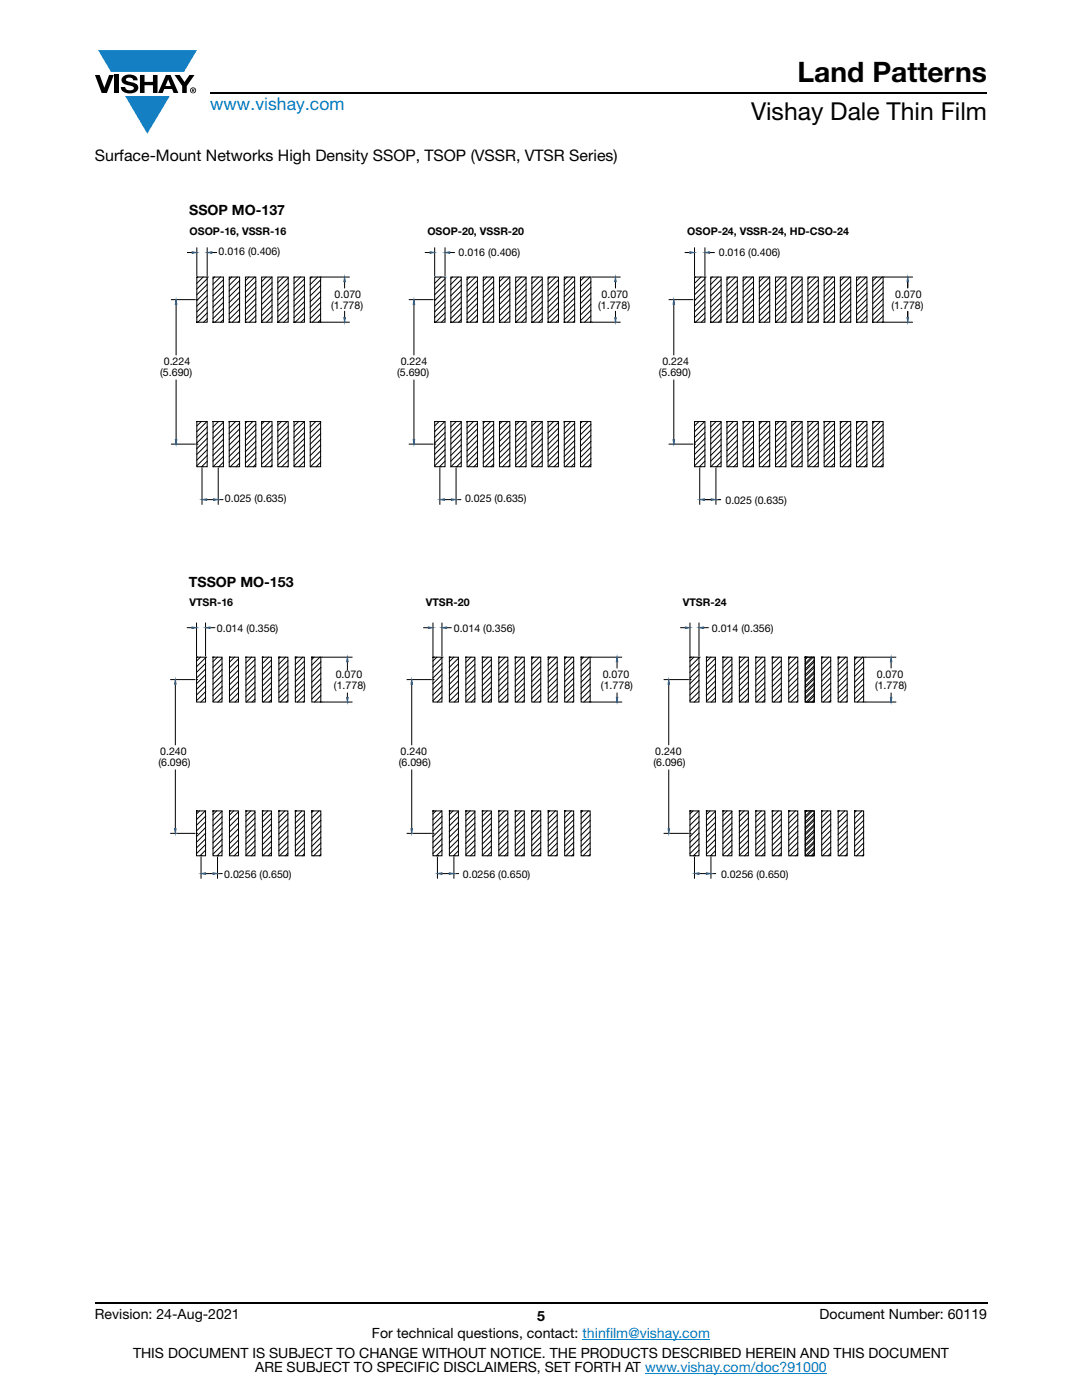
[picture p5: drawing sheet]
<svg xmlns="http://www.w3.org/2000/svg" width="216mm" height="279mm" viewBox="0 0 216 279" stroke-linecap="round" stroke-linejoin="round" font-family="sans-serif">
<g fill="#147fc3">
<path d="M19.6 10h19.7l-2.6 4.3h-1.1h-13.5z"/>
<path d="M25 19.2h8.9l-4.5 7.5z"/>
</g>
<g fill="#000">
<path d="M18.9 15h1l.9 2.5 1-2.5h.9l-1.4 3.6h-1zM22.9 15h.9v3.6h-.9zM24.6 15.3a2.1 2.1 0 0 1 2.8 .3l.1 .4h-.9a.79 .79 0 0 0-.7-.5 .79 .79 0 0 0-.8 .4l.3 .3 1 .2a1.08 1.08 0 0 1 1.2 1 1.08 1.08 0 0 1-1.1 1.2 1.73 1.73 0 0 1-2.4-1.2h.9a.96 .96 0 0 0 .8 .6 .96 .96 0 0 0 .9-.4 1.31 1.31 0 0 0-1.2-.6 1.03 1.03 0 0 1-1.1-.6 1.03 1.03 0 0 1 .2-1.1zM27.9 15h.9v1.3h1.7v-1.3h.9v3.6h-.9v-1.6h-1.7v1.6h-.9zM34.8 15h1.1l.9 1.4 1-1.4h1l-1.5 2.2v1.4h-.9v-1.4zM38.3 50.2l1 .2-1 .2zM41.3 50.4l1-.2v.4zM68.8 55.3l.1 .9h-.3zM85.8 50.2l.9 .2-.9 .2zM88.8 50.4l.9-.2v.4zM122.8 55.3l.2 .9h-.3zM35.1 59.8l.2 .9h-.3z"/>
<path d="M68.6 63.4h.3l-.1 .9zM82.6 59.8l.1 .9h-.3zM122.7 63.4h.3l-.2 .9zM35 87.7h.3l-.2 .9zM40.3 99.7l.9-.1v.3zM42.6 99.6l.9 .1-.9 .2zM87.8 99.7l.9-.1v.3zM90.1 99.6l.9 .1-.9 .2z"/>
<path d="M33.6 15.9l.5 1.3h-1.1zM33.1 15l-1.6 3.6h1l.3-.8h1.5l.3 .8h1l-1.6-3.6z"/>
<path d="M38.4 17.8h.2v.2h-.2zM38.3 17.7v.7h.1v-.3l.4 .3-.2-.3 .2-.2-.1-.2z"/>
<path d="M38.1 18a.46 .46 0 0 1 .9 0 .46 .46 0 0 1-.9 0zM37.9 18a.6 .6 0 0 0 1.2 0 .6 .6 0 0 0-1.2 0z"/>
</g>
<path d="M42 18.6h155M18.9 260h178.1" fill="none" stroke="#000" stroke-width=".36"/>
<path d="M116.2 267.3h25.5M128.7 274h36.3" fill="none" stroke="#007ec4" stroke-width=".2"/>
<g fill="none" stroke="#000" stroke-width=".2">
<path d="M34.2 59.8h4.8M37.4 50.4h.9M39.3 49.5v5.5M39.3 55.3h2v9h-2zM39.3 55.3h.1M39.3 59.8h.1M39.4 55.3l-.1 .1M40.5 55.3l-1.2 1.3M41.3 49.5v5.5M41.3 55.3h.1M41.3 55.6l-2 2.1M41.3 56.8l-2 2"/>
<path d="M41.3 57.9l-2 2.1M41.3 59l-2 2.1M42.3 50.4h.9M42.5 55.3h2.1v9h-2.1zM42.8 55.3l-.3 .3M44 55.3l-1.5 1.4M44.6 55.8l-2.1 2.1M44.6 58.1l-2.1 2.1M44.6 57l-2.1 2M44.6 59.2l-2.1 2.1M45.7 55.3h2.1v9h-2.1zM46.3 55.3l-.6 .5"/>
<path d="M47.4 55.3l-1.7 1.6M47.8 58.3l-2.1 2.1M47.8 56l-2.1 2.1M47.8 57.2l-2.1 2M47.8 59.4l-2.1 2.1M49 55.3h2v9h-2zM49.7 55.3l-.7 .7M50.8 55.3l-1.8 1.8M51 58.5l-2 2M51 56.2l-2 2.1M51 57.4l-2 2M51 59.6l-2 2.1"/>
<path d="M52.2 55.3h2.1v9h-2.1zM53.1 55.3l-.9 .9M54.3 55.3l-2.1 2M54.3 56.4l-2.1 2.1M54.3 57.5l-2.1 2.1M54.3 58.7l-2.1 2M54.3 59.8l-2.1 2.1M55.4 55.3h2.1v9h-2.1zM56.5 55.3l-1.1 1.1M57.5 57.7l-2.1 2.1M57.5 55.5l-2.1 2M57.5 56.6l-2.1 2.1"/>
<path d="M57.5 58.9l-2.1 2M58.7 55.3h2v9h-2zM58.8 55.3l-.1 .1M60 55.3l-1.3 1.3M60.7 56.8l-2 2.1M60.7 55.7l-2 2M60.7 57.9l-2 2.1M60.7 59.1l-2 2M61.9 55.3h2.1v9h-2.1zM62.3 55.3l-.4 .3M63.4 55.3l-1.5 1.5M63.8 55.3h.1"/>
<path d="M64 55.9l-2.1 2M64 57l-2.1 2.1M64 58.1l-2.1 2.1M64 59.3l-2.1 2M64.2 55.3h5.5M68.8 56.2v1.3M81.7 59.8h4.7M84.9 50.4h.9M86.7 55.3h2.1v9h-2.1zM86.7 49.5v5.5M86.9 55.3l-.2 .1M88 55.3l-1.3 1.3"/>
<path d="M88.8 55.6l-2.1 2.1M88.8 56.8l-2.1 2M88.8 57.9l-2.1 2.1M88.8 59l-2.1 2.1M88.8 49.5v5.5M89.7 50.4h1M90 55.3h2v9h-2zM90.3 55.3l-.3 .3M91.4 55.3l-1.4 1.4M92 57l-2 2M92 55.8l-2 2.1M92 58.1l-2 2.1"/>
<path d="M92 59.2l-2 2.1M93.2 55.3h2.1v9h-2.1zM93.7 55.3l-.5 .5M94.9 55.3l-1.7 1.6M95.3 56l-2.1 2.1M95.3 57.2l-2.1 2M95.3 58.3l-2.1 2.1M95.3 59.4l-2.1 2.1M96.4 55.3h2.1v9h-2.1zM97.1 55.3l-.7 .7M98.3 55.3l-1.9 1.8M98.5 56.2l-2.1 2.1"/>
<path d="M98.5 57.4l-2.1 2M98.5 58.5l-2.1 2M98.5 59.6l-2.1 2.1M99.7 55.3h2v9h-2zM100.6 55.3l-.9 .9M101.7 55.3l-2 2M101.7 57.5l-2 2.1M101.7 59.8l-2 2.1M101.7 56.4l-2 2.1M101.7 58.7l-2 2M102.9 55.3h2.1v9h-2.1zM104 55.3l-1.1 1.1"/>
<path d="M105 55.5l-2.1 2M105 56.6l-2.1 2.1M105 57.7l-2.1 2.1M105 58.9l-2.1 2M106.1 55.3h2.1v9h-2.1zM106.3 55.3l-.2 .1M107.4 55.3l-1.3 1.3M108.2 57.9l-2.1 2.1M108.2 59.1l-2.1 2M108.2 55.7l-2.1 2M108.2 56.8l-2.1 2.1M109.4 55.3h2v9h-2z"/>
<path d="M109.7 55.3l-.3 .3M110.9 55.3l-1.5 1.5M111.4 58.1l-2 2.1M111.4 55.9l-2 2M111.4 57l-2 2.1M111.4 59.3l-2 2M112.6 55.3h2.1v9h-2.1zM113.1 55.3l-.5 .5M114.3 55.3l-1.7 1.7M114.7 58.3l-2.1 2.1M114.7 56l-2.1 2.1M114.7 57.2l-2.1 2"/>
<path d="M114.7 59.5l-2.1 2M115.8 55.3h2.1v9h-2.1zM116.6 55.3l-.8 .7M117.7 55.3l-1.9 1.9M117.9 56.2l-2.1 2.1M117.9 57.4l-2.1 2M117.9 58.5l-2.1 2.1M117.9 59.7l-2.1 2M118.2 55.3h5.5M122.8 56.2v1.3M35.1 60.7v10.1M35.1 75.9v11.8"/>
<path d="M39.3 64.3h.1M41.3 63.6l-.7 .7M41.3 60.2l-2 2M41.3 61.3l-2 2.1M41.3 62.5l-1.8 1.8M42.5 64.3h.1M44.6 63.8l-.5 .5M44.6 62.6l-1.7 1.7M44.6 60.4l-2.1 2M44.6 61.5l-2.1 2.1M45.7 64.3h.1M47.8 62.8l-1.5 1.5"/>
<path d="M47.8 64l-.3 .3M47.8 60.6l-2.1 2M47.8 61.7l-2.1 2.1M49 64.3h.1M51 61.9l-2 2.1M51 60.8l-2 2M51 64.2l-.1 .1M51 63l-1.2 1.3M52.2 64.3h.1M54.3 63.2l-1.1 1.1M54.3 61l-2.1 2M54.3 62.1l-2.1 2.1"/>
<path d="M55.4 64.3h.1M57.5 63.4l-.9 .9M57.5 62.3l-2 2M57.5 61.2l-2.1 2M57.5 60l-2.1 2.1M58.7 64.3h.1M60.7 60.2l-2 2.1M60.7 61.4l-2 2M60.7 63.6l-.6 .7M60.7 62.5l-1.8 1.8M63.8 64.3h.1M64 60.4l-2.1 2.1"/>
<path d="M64 61.5l-2.1 2.1M64 62.7l-1.7 1.6M64 63.8l-.5 .5M64.2 64.3h5.5M68.8 62.1v1.3M82.6 60.7v10.1M82.6 75.9v11.8M86.7 64.3h.1M88.8 62.5l-1.9 1.8M88.8 60.2l-2.1 2M88.8 61.3l-2.1 2.1M88.8 63.6l-.7 .7"/>
<path d="M90 64.3h.1M92 63.8l-.5 .5M92 62.6l-1.6 1.7M92 60.4l-2 2M92 61.5l-2 2.1M93.2 64.3h.1M95.3 64l-.4 .3M95.3 60.6l-2.1 2M95.3 61.7l-2.1 2.1M95.3 62.8l-1.5 1.5M96.4 64.3h.1M98.5 64.2l-.1 .1"/>
<path d="M98.5 61.9l-2.1 2.1M98.5 60.8l-2.1 2M98.5 63l-1.3 1.3M99.7 64.3h.1M101.7 61l-2 2M101.7 62.1l-2 2.1M101.7 63.2l-1 1.1M102.9 64.3h.1M105 61.2l-2.1 2M105 60l-2.1 2.1M105 63.4l-.9 .9M105 62.3l-2.1 2"/>
<path d="M106.1 64.3h.1M108.2 60.2l-2.1 2.1M108.2 61.3l-2.1 2.1M108.2 63.6l-.7 .7M108.2 62.5l-1.8 1.8M109.4 64.3h.1M111.4 63.8l-.5 .5M111.4 62.7l-1.6 1.6M111.4 60.4l-2 2.1M111.4 61.5l-2 2.1M112.6 64.3h.1M114.7 64l-.3 .3"/>
<path d="M114.7 60.6l-2.1 2.1M114.7 61.7l-2.1 2.1M114.7 62.9l-1.5 1.4M115.8 64.3h.1M117.9 64.2l-.1 .1M117.9 60.8l-2.1 2.1M117.9 61.9l-2.1 2.1M117.9 63.1l-1.2 1.2M117.9 64.3h.1M118.2 64.3h5.5M122.8 62.1v1.3M34.2 88.6h4.8"/>
<path d="M39.3 84.1h.1M39.3 84.1h2v9h-2zM39.3 88.6h.1M40.1 84.1l-.8 .9M40.3 93.1h.1M40.3 93.5v7.1M41.2 99.7h1.4M41.3 84.1l-2 2M41.3 85.2l-2 2.1M41.3 86.4l-2 2M41.3 87.5l-2 2.1M41.3 88.6l-2 2.1"/>
<path d="M41.3 89.8l-2 2M41.3 90.9l-2 2.1M41.3 92l-1.1 1.1M42.5 84.1h.1M42.5 84.1h2.1v9h-2.1zM43.5 99.7h1M43.5 93.1h.1M43.5 93.5v7.1M43.6 84.1l-1.1 1.1M44.6 91.1l-2.1 2M44.6 92.2l-.9 .9M44.6 85.4l-2.1 2.1"/>
<path d="M44.6 84.3l-2.1 2M44.6 86.5l-2.1 2.1M44.6 87.7l-2.1 2M44.6 88.8l-2.1 2.1M44.6 90l-2.1 2M45.7 84.1h.1M45.7 84.1h2.1v9h-2.1zM45.9 84.1l-.2 .2M47 84.1l-1.3 1.3M47.8 92.4l-.7 .7M47.8 91.3l-1.8 1.8M47.8 85.6l-2.1 2.1"/>
<path d="M47.8 84.5l-2.1 2M47.8 87.9l-2.1 2M47.8 86.7l-2.1 2.1M47.8 89l-2.1 2.1M47.8 90.2l-2.1 2M49 84.1h.1M49 84.1h2v9h-2zM49.3 84.1l-.3 .3M50.4 84.1l-1.4 1.5M51 91.5l-1.6 1.6M51 92.6l-.5 .5M51 84.7l-2 2"/>
<path d="M51 85.8l-2 2.1M51 88.1l-2 2M51 89.2l-2 2.1M51 86.9l-2 2.1M51 90.4l-2 2M52.2 84.1h.1M52.2 84.1h2.1v9h-2.1zM52.7 84.1l-.5 .5M53.9 84.1l-1.7 1.7M54.3 91.7l-1.5 1.4M54.3 92.8l-.3 .3M54.3 87.1l-2.1 2.1"/>
<path d="M54.3 84.9l-2.1 2M54.3 86l-2.1 2.1M54.3 88.3l-2.1 2M54.3 89.4l-2.1 2.1M54.3 90.5l-2.1 2.1M55.4 84.1h.1M55.4 84.1h2.1v9h-2.1zM56.1 84.1l-.7 .7M57.3 84.1l-1.9 1.9M57.5 91.9l-1.3 1.2M57.5 93l-.1 .1M57.5 87.3l-2.1 2.1"/>
<path d="M57.5 85.1l-2.1 2M57.5 86.2l-2.1 2M57.5 88.5l-2.1 2M57.5 89.6l-2.1 2.1M57.5 90.7l-2.1 2.1M58.7 84.1h.1M58.7 84.1h2v9h-2zM59.6 84.1l-.9 .9M60.7 84.1l-2 2.1M60.7 86.4l-2 2M60.7 85.2l-2 2.1M60.7 87.5l-2 2.1"/>
<path d="M60.7 88.7l-2 2M60.7 89.8l-2 2.1M60.7 90.9l-2 2.1M60.7 92.1l-1 1M61.9 84.1h.1M61.9 84.1h2.1v9h-2.1zM63 84.1l-1.1 1.1M64 91.1l-2 2M64 84.3l-2.1 2.1M64 88.9l-2.1 2M64 85.4l-2.1 2.1M64 86.6l-2.1 2"/>
<path d="M64 87.7l-2.1 2.1M64 90l-2.1 2.1M64 92.3l-.9 .8M81.7 88.6h4.7M86.7 84.1h.1M86.7 84.1h2.1v9h-2.1zM87.6 84.1l-.9 .9M87.8 93.1h.1M87.8 93.5v7.1M88.7 99.7h1.4M88.7 84.1l-2 2M88.8 85.2l-2.1 2.1"/>
<path d="M88.8 86.4l-2.1 2M88.8 87.5l-2.1 2.1M88.8 88.6l-2.1 2.1M88.8 89.8l-2.1 2M88.8 90.9l-2.1 2.1M88.8 92l-1.1 1.1M90 84.1h.1M90 84.1h2v9h-2zM91 93.1h.1M91 99.7h.9M91 93.5v7.1M91 84.1l-1 1.1"/>
<path d="M92 92.2l-.9 .9M92 86.5l-2 2.1M92 84.3l-2 2M92 85.4l-2 2.1M92 87.7l-2 2M92 88.8l-2 2.1M92 90l-2 2M92 91.1l-2 2M93.2 84.1h.1M93.2 84.1h2.1v9h-2.1zM93.3 84.1l-.1 .2M94.5 84.1l-1.3 1.3"/>
<path d="M95.3 86.7l-2.1 2.1M95.3 87.9l-2.1 2M95.3 89l-2.1 2.1M95.3 84.5l-2.1 2M95.3 85.6l-2.1 2.1M95.3 90.2l-2.1 2M95.3 92.4l-.7 .7M95.3 91.3l-1.9 1.8M96.4 84.1h.1M96.4 84.1h2.1v9h-2.1zM96.7 84.1l-.3 .3M97.9 84.1l-1.5 1.5"/>
<path d="M98.5 92.6l-.5 .5M98.5 84.7l-2.1 2M98.5 89.2l-2.1 2.1M98.5 85.8l-2.1 2.1M98.5 86.9l-2.1 2.1M98.5 88.1l-2.1 2M98.5 90.4l-2.1 2M98.5 91.5l-1.7 1.6M99.7 84.1h.1M99.7 84.1h2v9h-2zM100.2 84.1l-.5 .5M101.3 84.1l-1.6 1.7"/>
<path d="M101.7 92.8l-.3 .3M101.7 86l-2 2.1M101.7 84.9l-2 2M101.7 87.1l-2 2.1M101.7 88.3l-2 2M101.7 89.4l-2 2.1M101.7 90.5l-2 2.1M101.7 91.7l-1.4 1.4M102.9 84.1h.1M102.9 84.1h2.1v9h-2.1zM103.6 84.1l-.7 .7M104.7 84.1l-1.8 1.9"/>
<path d="M105 93l-.2 .1M105 85.1l-2.1 2M105 88.5l-2.1 2M105 86.2l-2.1 2M105 87.3l-2.1 2.1M105 89.6l-2.1 2.1M105 90.7l-2.1 2.1M105 91.9l-1.3 1.2M106.1 84.1h2.1v9h-2.1zM107 84.1l-.9 .9M108.2 84.1l-2.1 2.1M108.2 92.1l-1.1 1"/>
<path d="M108.2 86.4l-2.1 2M108.2 87.5l-2.1 2.1M108.2 89.8l-2.1 2.1M108.2 85.2l-2.1 2.1M108.2 88.7l-2.1 2M108.2 90.9l-2.1 2.1M109.4 84.1h.1M109.4 84.1h2v9h-2zM110.5 84.1l-1.1 1.1M111.4 87.7l-2 2.1M111.4 84.3l-2 2.1M111.4 85.4l-2 2.1"/>
<path d="M111.4 86.6l-2 2M111.4 88.9l-2 2M111.4 90l-2 2.1M111.4 92.3l-.8 .8M111.4 91.1l-2 2M112.6 84.1h.1M112.6 84.1h2.1v9h-2.1zM112.7 84.1l-.1 .2M113.9 84.1l-1.3 1.3M114.7 84.5l-2.1 2.1M114.7 85.6l-2.1 2.1M114.7 87.9l-2.1 2.1"/>
<path d="M114.7 86.8l-2.1 2M114.7 89l-2.1 2.1M114.7 90.2l-2.1 2M114.7 92.5l-.7 .6M114.7 91.3l-1.9 1.8M115.8 84.1h.1M115.8 84.1h2.1v9h-2.1zM116.2 84.1l-.4 .4M117.3 84.1l-1.5 1.5M117.9 92.7l-.5 .4M117.9 85.8l-2.1 2.1M117.9 87l-2.1 2"/>
<path d="M117.9 88.1l-2.1 2.1M117.9 84.7l-2.1 2.1M117.9 89.2l-2.1 2.1M117.9 90.4l-2.1 2M117.9 91.5l-1.6 1.6"/>
</g>
<g fill="#000">
<path d="M38.3 50.2l1 .2-1 .2zM41.3 50.4l1-.2v.4zM68.8 55.3l.1 .9h-.3zM85.8 50.2l.9 .2-.9 .2zM88.8 50.4l.9-.2v.4zM122.8 55.3l.2 .9h-.3zM35.1 59.8l.2 .9h-.3zM68.6 63.4h.3l-.1 .9zM82.6 59.8l.1 .9h-.3zM122.7 63.4h.3l-.2 .9zM35 87.7h.3l-.2 .9zM40.3 99.7l.9-.1v.3z"/>
<path d="M42.6 99.6l.9 .1-.9 .2zM87.8 99.7l.9-.1v.3zM90.1 99.6l.9 .1-.9 .2z"/>
</g>
<g fill="none" stroke="#3a54a4" stroke-width=".2">
<path d="M35.1 59.8l.2 .9h-.3zM38.3 50.2l1 .2-1 .2zM41.3 50.4h.1M41.3 50.4l1-.2v.4zM68.8 55.3l.1 .9h-.3zM82.6 59.8l.1 .9h-.3zM85.8 50.2l.9 .2-.9 .2zM86.7 55.3h.1M88.8 55.3h.1M88.8 50.4h.1M88.8 50.4l.9-.2v.4zM117.9 55.3h.1"/>
<path d="M122.8 55.3l.2 .9h-.3zM68.6 63.4h.3l-.1 .9zM68.8 64.3h.1M122.7 63.4h.3l-.2 .9zM122.8 64.3h.1M35 87.7h.3l-.2 .9zM35.1 88.6h.1M40.3 99.7l.9-.1v.3zM42.6 99.6l.9 .1-.9 .2zM43.5 99.7h.1M87.8 99.7l.9-.1v.3zM90.1 99.6l.9 .1-.9 .2z"/>
<path d="M91 99.7h.1"/>
</g>
<path d="M82.4 87.7h.3l-.1 .9z" fill="#3a54a4"/>
<g fill="none" stroke="#000" stroke-width=".2">
<path d="M86.7 59.8h.1M133.5 59.8h4.8M136.7 50.4h1M138.6 55.3h2.1v9h-2.1zM138.6 55.3h.1M138.6 59.8h.1M138.6 49.5v5.5M138.7 55.3l-.1 .1M139.9 55.3l-1.3 1.3M140.7 55.6l-2.1 2.1M140.7 56.8l-2.1 2M140.7 57.9l-2.1 2.1"/>
<path d="M140.7 59l-2.1 2.1M140.7 55.3h.1M140.7 49.5v5.5M141.6 50.4h.9M141.8 55.3h2.1v9h-2.1zM142.1 55.3l-.3 .3M143.3 55.3l-1.5 1.4M143.9 59.2l-2.1 2.1M143.9 57l-2.1 2M143.9 58.1l-2.1 2.1M143.9 55.8l-2.1 2.1M145.1 55.3h2v9h-2z"/>
<path d="M145.6 55.3l-.5 .5M146.7 55.3l-1.6 1.6M147.1 57.2l-2 2M147.1 58.3l-2 2.1M147.1 56l-2 2.1M147.1 59.4l-2 2.1M148.3 55.3h2.1v9h-2.1zM149 55.3l-.7 .7M150.1 55.3l-1.8 1.8M150.4 59.6l-2.1 2.1M150.4 56.2l-2.1 2.1M150.4 57.4l-2.1 2"/>
<path d="M150.4 58.5l-2.1 2M151.5 55.3h2.1v9h-2.1zM152.4 55.3l-.9 .9M153.6 55.3l-2.1 2M153.6 57.5l-2.1 2.1M153.6 59.8l-2.1 2.1M153.6 56.4l-2.1 2.1M153.6 58.7l-2.1 2M154.8 55.3h2v9h-2zM155.8 55.3l-1.1 1.1M156.8 55.5l-2.1 2M156.8 56.6l-2.1 2.1"/>
<path d="M156.8 57.7l-2.1 2.1M156.8 58.9l-2.1 2M158 55.3h2.1v9h-2.1zM158.1 55.3l-.1 .1M159.3 55.3l-1.3 1.3M160.1 55.7l-2.1 2M160.1 56.8l-2.1 2.1M160.1 57.9l-2.1 2.1M160.1 59.1l-2.1 2M161.2 55.3h2.1v9h-2.1zM161.6 55.3l-.4 .3M162.7 55.3l-1.5 1.5"/>
<path d="M163.3 57l-2.1 2.1M163.3 58.1l-2.1 2.1M163.3 55.9l-2.1 2M163.3 59.3l-2.1 2M164.5 55.3h2v9h-2zM165 55.3l-.5 .5M166.1 55.3l-1.6 1.7M166.5 56l-2 2.1M166.5 57.2l-2 2M166.5 58.3l-2 2.1M166.5 59.5l-2 2M167.7 55.3h2v9h-2z"/>
<path d="M168.4 55.3l-.7 .7M169.6 55.3l-1.9 1.9M169.7 56.2l-2 2.1M169.7 57.4l-2 2M169.7 58.5l-2 2.1M169.7 59.7l-2 2M170.9 55.3h2.1v9h-2.1zM171.7 55.3l-.8 .7M172.8 55.3l-1.9 1.9M173 56.2l-2.1 2.1M173 57.4l-2.1 2M173 58.5l-2.1 2.1"/>
<path d="M173 59.7l-2.1 2M174.1 55.3h2.1v9h-2.1zM174.9 55.3l-.8 .7M176 55.3l-1.9 1.9M176.2 55.3h.1M176.2 56.2l-2.1 2.1M176.2 57.4l-2.1 2M176.2 58.5l-2.1 2.1M176.2 59.7l-2.1 2M176.5 55.3h5.6M181.1 56.2v1.2M134.4 60.7v10.1"/>
<path d="M134.4 75.9v11.8M138.6 64.3h.1M140.7 60.2l-2.1 2M140.7 61.3l-2.1 2.1M140.7 63.6l-.8 .7M140.7 62.5l-1.9 1.8M141.8 64.3h.1M143.9 60.4l-2.1 2M143.9 61.5l-2.1 2.1M143.9 63.8l-.5 .5M143.9 62.6l-1.7 1.7M145.1 64.3h.1"/>
<path d="M147.1 64l-.3 .3M147.1 60.6l-2 2M147.1 61.7l-2 2.1M147.1 62.8l-1.4 1.5M148.3 64.3h.1M150.4 61.9l-2.1 2.1M150.4 60.8l-2.1 2M150.4 64.2l-.2 .1M150.4 63l-1.3 1.3M151.5 64.3h.1M153.6 61l-2.1 2M153.6 62.1l-2.1 2.1"/>
<path d="M153.6 63.2l-1.1 1.1M154.8 64.3h.1M156.8 60l-2.1 2.1M156.8 61.2l-2.1 2M156.8 63.4l-.9 .9M156.8 62.3l-2 2M158 64.3h.1M160.1 63.6l-.7 .7M160.1 62.5l-1.9 1.8M160.1 61.3l-2.1 2.1M160.1 60.2l-2.1 2.1M161.2 64.3h.1"/>
<path d="M163.3 63.8l-.5 .5M163.3 60.4l-2.1 2.1M163.3 61.5l-2.1 2.1M163.3 62.7l-1.6 1.6M164.5 64.3h.1M166.5 64l-.3 .3M166.5 62.9l-1.4 1.4M166.5 60.6l-2 2.1M166.5 61.7l-2 2.1M167.7 64.3h.1M169.7 60.8l-2 2.1M169.7 61.9l-2 2.1"/>
<path d="M169.7 63.1l-1.2 1.2M169.7 64.2v.1M170.9 64.3h.1M173 64.2l-.1 .1M173 63.1l-1.3 1.2M173 60.8l-2.1 2.1M173 61.9l-2.1 2.1M174.1 64.3h.1M176.2 64.3h.1M176.2 64.2l-.1 .1M176.2 63.1l-1.2 1.2M176.2 60.8l-2.1 2.1"/>
<path d="M176.2 61.9l-2.1 2.1M176.5 64.3h5.6M181.1 62.1v1.3M86.7 88.6h.1M133.5 88.6h4.8M138.6 84.1h.1M138.6 84.1h2.1v9h-2.1zM138.6 88.6h.1M139.5 84.1l-.9 .9M139.6 93.1h.1M139.6 93.5v7.1M140.6 99.7h1.3"/>
<path d="M140.6 84.1l-2 2M140.7 85.2l-2.1 2.1M140.7 86.4l-2.1 2M140.7 87.5l-2.1 2.1M140.7 88.6l-2.1 2.1M140.7 89.8l-2.1 2M140.7 90.9l-2.1 2.1M140.7 92l-1.2 1.1M141.8 84.1h.1M141.8 84.1h2.1v9h-2.1zM142.9 93.1h.1M142.9 93.5v7.1"/>
<path d="M142.9 99.7h.9M142.9 84.1l-1.1 1.1M143.9 84.3l-2.1 2M143.9 88.8l-2.1 2.1M143.9 85.4l-2.1 2.1M143.9 86.5l-2.1 2.1M143.9 87.7l-2.1 2M143.9 90l-2.1 2M143.9 91.1l-2.1 2M143.9 92.2l-.9 .9M145.1 84.1h.1M145.1 84.1h2v9h-2z"/>
<path d="M145.2 84.1l-.1 .2M146.3 84.1l-1.2 1.3M147.1 84.5l-2 2M147.1 89l-2 2.1M147.1 85.6l-2 2.1M147.1 86.7l-2 2.1M147.1 87.9l-2 2M147.1 90.2l-2 2M147.1 92.4l-.7 .7M147.1 91.3l-1.8 1.8M148.3 84.1h.1M148.3 84.1h2.1v9h-2.1z"/>
<path d="M148.6 84.1l-.3 .3M149.7 84.1l-1.4 1.5M150.4 84.7l-2.1 2M150.4 85.8l-2.1 2.1M150.4 86.9l-2.1 2.1M150.4 88.1l-2.1 2M150.4 89.2l-2.1 2.1M150.4 90.4l-2.1 2M150.4 92.6l-.6 .5M150.4 91.5l-1.7 1.6M151.5 84.1h.1M151.5 84.1h2.1v9h-2.1z"/>
<path d="M152 84.1l-.5 .5M153.2 84.1l-1.7 1.7M153.6 84.9l-2.1 2M153.6 86l-2.1 2.1M153.6 87.1l-2.1 2.1M153.6 88.3l-2.1 2M153.6 89.4l-2.1 2.1M153.6 90.5l-2.1 2.1M153.6 91.7l-1.5 1.4M153.6 92.8l-.3 .3M154.8 84.1h.1M154.8 84.1h2v9h-2z"/>
<path d="M155.5 84.1l-.7 .7M156.6 84.1l-1.8 1.9M156.8 93l-.1 .1M156.8 86.2l-2 2M156.8 88.5l-2 2M156.8 85.1l-2 2M156.8 87.3l-2 2.1M156.8 89.6l-2 2.1M156.8 90.7l-2 2.1M156.8 91.9l-1.2 1.2M158 84.1h.1M158 84.1h2.1v9h-2.1z"/>
<path d="M158.9 84.1l-.9 .9M160 84.1l-2 2.1M160.1 92.1l-1.1 1M160.1 86.4l-2.1 2M160.1 87.5l-2.1 2.1M160.1 85.2l-2.1 2.1M160.1 88.7l-2.1 2M160.1 89.8l-2.1 2.1M160.1 90.9l-2.1 2.1M161.2 84.1h.1M161.2 84.1h2.1v9h-2.1zM162.3 84.1l-1.1 1.1"/>
<path d="M163.3 85.4l-2.1 2.1M163.3 87.7l-2.1 2.1M163.3 84.3l-2.1 2.1M163.3 86.6l-2.1 2M163.3 88.9l-2.1 2M163.3 90l-2.1 2.1M163.3 92.3l-.9 .8M163.3 91.1l-2 2M164.5 84.1h.1M164.5 84.1h2v9h-2zM164.6 84.1l-.1 .2M165.7 84.1l-1.2 1.3"/>
<path d="M166.5 92.5l-.7 .6M166.5 91.3l-1.8 1.8M166.5 84.5l-2 2.1M166.5 85.6l-2 2.1M166.5 89l-2 2.1M166.5 86.8l-2 2M166.5 87.9l-2 2.1M166.5 90.2l-2 2M167.7 84.1h.1M167.7 84.1h2v9h-2zM168 84.1l-.3 .4M169.2 84.1l-1.5 1.5"/>
<path d="M169.7 84.7l-2 2.1M169.7 87l-2 2M169.7 89.2l-2 2.1M169.7 85.8l-2 2.1M169.7 88.1l-2 2.1M169.7 90.4l-2 2M169.7 91.5l-1.6 1.6M169.7 92.7l-.4 .4M170.9 84.1h.1M170.9 84.1h2.1v9h-2.1zM171.3 84.1l-.4 .4M172.4 84.1l-1.5 1.5"/>
<path d="M173 84.7l-2.1 2.1M173 85.8l-2.1 2.1M173 87l-2.1 2M173 88.1l-2.1 2.1M173 89.2l-2.1 2.1M173 90.4l-2.1 2M173 91.5l-1.6 1.6M173 92.7l-.5 .4M174.1 84.1h2.1v9h-2.1zM174.1 84.1h.1M174.5 84.1l-.4 .4M175.6 84.1l-1.5 1.5"/>
<path d="M176.2 92.7l-.5 .4M176.2 84.7l-2.1 2.1M176.2 85.8l-2.1 2.1M176.2 87l-2.1 2M176.2 88.1l-2.1 2.1M176.2 89.2l-2.1 2.1M176.2 90.4l-2.1 2M176.2 91.5l-1.6 1.6M34.1 135.6h4.8M35 136.6v12M37.4 125.3h.9M39.2 124.3v6.5"/>
<path d="M39.2 131.2h.1M39.2 131.2h1.8v8.9h-1.8zM39.2 135.6h.1M40 131.2l-.8 .7M41 124.3v6.5M41 131.2h.1M41 131.3l-1.8 1.8M41 132.4l-1.8 1.8M41 133.5l-1.8 1.8M41 134.7l-1.8 1.7M41 135.8l-1.8 1.8M41 136.9l-1.8 1.8"/>
<path d="M41 138l-1.8 1.8M41 139.2l-.9 .9M41.9 125.3h1M42.5 131.2h.1M42.5 131.2h1.8v8.9h-1.8zM43.4 131.1l-.9 .9M44.3 132.5l-1.8 1.8M44.3 133.6l-1.8 1.8M44.3 138.2l-1.8 1.7M44.3 135.9l-1.8 1.8M44.3 137l-1.8 1.8M44.3 131.4l-1.8 1.8"/>
<path d="M44.3 134.8l-1.8 1.8M44.3 139.3l-.8 .8M45.8 131.2h.1M45.8 131.2h1.8v8.9h-1.8zM46.8 131.1l-1 1.1M47.6 131.5l-1.8 1.8M47.6 136l-1.8 1.8M47.6 137.1l-1.8 1.8M47.6 132.6l-1.8 1.8M47.6 133.8l-1.8 1.7M47.6 134.9l-1.8 1.8M47.6 138.3l-1.8 1.8"/>
<path d="M47.6 139.4l-.7 .7M49.1 131.2h.1M49.1 131.2h1.8v8.9h-1.8zM50.2 131.1l-1.1 1.2M50.9 136.1l-1.8 1.8M50.9 132.7l-1.8 1.8M50.9 131.6l-1.8 1.8M50.9 133.9l-1.8 1.8M50.9 135l-1.8 1.8M50.9 137.3l-1.8 1.8M50.9 138.4l-1.7 1.7M50.9 139.5l-.6 .6"/>
<path d="M52.4 131.2h.1M52.4 131.2h1.8v8.9h-1.8zM52.5 131.1l-.1 .2M53.6 131.1l-1.2 1.3M54.2 137.4l-1.8 1.8M54.2 134l-1.8 1.8M54.2 135.1l-1.8 1.8M54.2 136.3l-1.8 1.7M54.2 131.7l-1.8 1.8M54.2 132.9l-1.8 1.7M54.2 138.5l-1.6 1.6M54.2 139.6l-.5 .5"/>
<path d="M55.6 131.2h.1M55.6 131.2h1.8v8.9h-1.8zM55.9 131.1l-.3 .3M57 131.1l-1.4 1.4M57.4 139.8l-.3 .3M57.4 138.6l-1.4 1.5M57.4 134.1l-1.8 1.8M57.4 135.2l-1.8 1.8M57.4 136.4l-1.8 1.8M57.4 137.5l-1.8 1.8M57.4 131.8l-1.8 1.8M57.4 133l-1.8 1.8"/>
<path d="M58.9 131.2h.1M58.9 131.2h1.8v8.9h-1.8zM59.3 131.2l-.4 .3M60.4 131.2l-1.5 1.4M60.7 138.7l-1.3 1.4M60.7 132l-1.8 1.8M60.7 133.1l-1.8 1.8M60.7 134.2l-1.8 1.8M60.7 135.4l-1.8 1.7M60.7 136.5l-1.8 1.8M60.7 137.6l-1.8 1.8M60.7 139.9l-.2 .2"/>
<path d="M62.2 131.2h.1M62.2 131.2h1.8v8.9h-1.8zM62.7 131.2l-.5 .4M63.8 131.2l-1.6 1.5M64 132.1l-1.8 1.8M64 133.2l-1.8 1.8M64 134.3l-1.8 1.8M64 135.5l-1.8 1.8M64 136.6l-1.8 1.8M64 137.7l-1.8 1.8M64 140l-.1 .1M64 138.9l-1.2 1.2"/>
<path d="M64 131.2h.1M64.3 131.2h5.9M69.3 132.1v1.5M69.3 138.3v.9M81.2 135.6h4.9M82.2 136.6v12M84.5 125.3h1M86.4 131.2h.1M86.4 131.2h1.8v8.9h-1.8zM86.4 135.6h.1M86.4 124.4v6.4M87.2 131.2l-.8 .7"/>
<path d="M88.2 139.2l-.9 .9M88.2 131.3l-1.8 1.8M88.2 132.4l-1.8 1.8M88.2 133.5l-1.8 1.8M88.2 134.7l-1.8 1.7M88.2 135.8l-1.8 1.8M88.2 136.9l-1.8 1.8M88.2 138l-1.8 1.8M88.2 131.2h.1M88.2 124.4v6.4M89.1 125.3h.9M89.7 131.2h.1"/>
<path d="M89.7 131.2h1.8v8.9h-1.8zM90.6 131.1l-.9 .9M91.5 134.8l-1.8 1.8M91.5 138.2l-1.8 1.7M91.5 133.6l-1.8 1.8M91.5 135.9l-1.8 1.8M91.5 137l-1.8 1.8M91.5 131.4l-1.8 1.8M91.5 132.5l-1.8 1.8M91.5 139.3l-.8 .8M93 131.2h.1M93 131.2h1.8v8.9h-1.8z"/>
<path d="M94 131.1l-1 1.1M94.8 139.4l-.7 .7M94.8 137.1l-1.8 1.8M94.8 136l-1.8 1.8M94.8 131.5l-1.8 1.8M94.8 132.6l-1.8 1.8M94.8 133.8l-1.8 1.7M94.8 134.9l-1.8 1.8M94.8 138.3l-1.8 1.8M96.2 131.2h.1M96.2 131.2h1.8v8.9h-1.8zM97.4 131.1l-1.2 1.2"/>
<path d="M98 138.4l-1.7 1.7M98 133.9l-1.8 1.8M98 136.1l-1.8 1.8M98 131.6l-1.8 1.8M98 132.7l-1.8 1.8M98 135l-1.8 1.8M98 137.3l-1.8 1.8M98 139.5l-.5 .6M99.5 131.2h.1M99.5 131.2h1.8v8.9h-1.8zM99.6 131.1l-.1 .2M100.8 131.1l-1.3 1.3"/>
<path d="M101.3 138.5l-1.6 1.6M101.3 134l-1.8 1.8M101.3 132.9l-1.8 1.7M101.3 135.1l-1.8 1.8M101.3 131.7l-1.8 1.8M101.3 136.3l-1.8 1.7M101.3 137.4l-1.8 1.8M101.3 139.6l-.4 .5M102.8 131.2h.1M102.8 131.2h1.8v8.9h-1.8zM103 131.1l-.2 .3M104.2 131.1l-1.4 1.4"/>
<path d="M104.6 138.6l-1.5 1.5M104.6 139.8l-.3 .3M104.6 135.2l-1.8 1.8M104.6 133l-1.8 1.8M104.6 131.8l-1.8 1.8M104.6 134.1l-1.8 1.8M104.6 136.4l-1.8 1.8M104.6 137.5l-1.8 1.8M106.1 131.2h.1M106.1 131.2h1.8v8.9h-1.8zM106.4 131.2l-.3 .3M107.6 131.2l-1.5 1.4"/>
<path d="M107.9 138.7l-1.4 1.4M107.9 134.2l-1.8 1.8M107.9 135.4l-1.8 1.7M107.9 136.5l-1.8 1.8M107.9 137.6l-1.8 1.8M107.9 132l-1.8 1.8M107.9 133.1l-1.8 1.8M107.9 139.9l-.2 .2M109.4 131.2h.1M109.4 131.2h1.8v8.9h-1.8zM109.9 131.2l-.5 .4M111 131.2l-1.6 1.5"/>
<path d="M111.2 132.1l-1.8 1.8M111.2 133.2l-1.8 1.8M111.2 134.3l-1.8 1.8M111.2 135.5l-1.8 1.8M111.2 136.6l-1.8 1.8M111.2 137.7l-1.8 1.8M111.2 138.9l-1.3 1.2M111.2 140l-.1 .1M112.7 131.2h.1M112.7 131.2h1.8v8.9h-1.8zM113 131.2l-.3 .3M114.2 131.2l-1.5 1.4"/>
<path d="M114.5 138.7l-1.4 1.4M114.5 139.9l-.3 .2M114.5 132l-1.8 1.8M114.5 133.1l-1.8 1.8M114.5 134.2l-1.8 1.8M114.5 135.4l-1.8 1.7M114.5 136.5l-1.8 1.8M114.5 137.6l-1.8 1.8M116 131.2h.1M116 131.2h1.8v8.9h-1.8zM116.4 131.2l-.4 .4M117.6 131.2l-1.6 1.5"/>
<path d="M117.8 132.1l-1.8 1.8M117.8 133.2l-1.8 1.8M117.8 134.3l-1.8 1.8M117.8 135.5l-1.8 1.8M117.8 136.6l-1.8 1.8M117.8 137.7l-1.8 1.8M117.8 138.9l-1.3 1.2M117.8 140l-.2 .1M117.8 131.2h.1M118.1 131.2h5.9M123.1 132.1v1.2M123.1 138.3v.9"/>
<path d="M132.5 135.6h4.9M133.4 136.6v12M135.8 125.3h1M137.7 124.3v6.5M137.7 131.2h.1M137.7 131.2h1.8v8.9h-1.8zM137.7 135.6h.1M138.4 131.2l-.7 .7M139.5 124.3v6.5M139.5 131.2h.1M139.5 139.2l-1 .9M139.5 131.3l-1.8 1.8"/>
<path d="M139.5 132.4l-1.8 1.8M139.5 133.5l-1.8 1.8M139.5 134.7l-1.8 1.7M139.5 135.8l-1.8 1.8M139.5 136.9l-1.8 1.8M139.5 138l-1.8 1.8M140.4 125.3h.9M141 131.2h.1M141 131.2h1.8v8.9h-1.8zM141.9 131.1l-.9 .9M142.8 131.4l-1.8 1.8M142.8 137l-1.8 1.8"/>
<path d="M142.8 138.2l-1.8 1.7M142.8 133.6l-1.8 1.8M142.8 134.8l-1.8 1.8M142.8 135.9l-1.8 1.8M142.8 132.5l-1.8 1.8M142.8 139.3l-.9 .8M144.2 131.2h.1M144.2 131.2h1.8v8.9h-1.8zM145.3 131.1l-1.1 1.1M146 139.4l-.7 .7M146 133.8l-1.8 1.7M146 134.9l-1.8 1.8"/>
<path d="M146 136l-1.8 1.8M146 137.1l-1.8 1.8M146 138.3l-1.8 1.8M146 131.5l-1.8 1.8M146 132.6l-1.8 1.8M147.5 131.2h.1M147.5 131.2h1.8v8.9h-1.8zM148.7 131.1l-1.2 1.2M149.3 138.4l-1.7 1.7M149.3 131.6l-1.8 1.8M149.3 132.7l-1.8 1.8M149.3 133.9l-1.8 1.8"/>
<path d="M149.3 135l-1.8 1.8M149.3 136.1l-1.8 1.8M149.3 137.3l-1.8 1.8M149.3 139.5l-.6 .6M150.8 131.2h.1M150.8 131.2h1.8v8.9h-1.8zM150.9 131.1l-.1 .2M152.1 131.1l-1.3 1.3M152.6 135.1l-1.8 1.8M152.6 136.3l-1.8 1.7M152.6 137.4l-1.8 1.8M152.6 131.7l-1.8 1.8"/>
<path d="M152.6 132.9l-1.8 1.7M152.6 134l-1.8 1.8M152.6 138.5l-1.6 1.6M152.6 139.6l-.4 .5M154.1 131.2h.1M154.1 131.2h1.8v8.9h-1.8zM154.3 131.2l-.2 .2M155.5 131.2l-1.4 1.3M155.9 138.6l-1.5 1.5M155.9 139.8l-.3 .3M155.9 135.2l-1.8 1.8M155.9 136.4l-1.8 1.8"/>
<path d="M155.9 137.5l-1.8 1.8M155.9 131.8l-1.8 1.8M155.9 133l-1.8 1.8M155.9 134.1l-1.8 1.8M157.4 131.2h.1M157.4 131.2h1.8v8.9h-1.8zM157.7 131.2l-.3 .3M158.9 131.2l-1.5 1.4M159.2 138.7l-1.4 1.4M159.2 135.4l-1.8 1.7M159.2 136.5l-1.8 1.8M159.2 137.6l-1.8 1.8"/>
<path d="M159.2 132l-1.8 1.8M159.2 133.1l-1.8 1.8M159.2 134.2l-1.8 1.8M159.2 139.9l-.2 .2M160.7 131.2h.1M160.7 131.2h1.8v8.9h-1.8zM160.8 131.2l-.1 .1M161.1 131.2l-.4 .4M161.9 131.2l-1.2 1.2M162.3 131.2l-1.6 1.5M162.5 136.3l-1.8 1.7M162.5 132.9l-1.8 1.8"/>
<path d="M162.5 135.1l-1.8 1.8M162.5 137.4l-1.8 1.8M162.5 131.7l-1.8 1.8M162.5 134l-1.8 1.8M162.5 138.5l-1.6 1.6M162.5 139.6l-.5 .5M162.5 132.1l-1.8 1.8M162.5 133.2l-1.8 1.8M162.5 134.3l-1.8 1.8M162.5 135.5l-1.8 1.8M162.5 136.6l-1.8 1.8M162.5 137.7l-1.8 1.8"/>
<path d="M162.5 138.9l-1.3 1.2M162.5 140l-.1 .1M164 131.2h1.8v8.9h-1.8zM164 131.2h.1M164.2 131.2l-.2 .2M165.3 131.2l-1.3 1.3M165.8 136.4l-1.8 1.8M165.8 133l-1.8 1.8M165.8 131.9l-1.8 1.7M165.8 134.1l-1.8 1.8M165.8 135.2l-1.8 1.8M165.8 137.5l-1.8 1.8"/>
<path d="M165.8 138.6l-1.5 1.5M165.8 139.8l-.4 .3M167.2 131.2h1.8v8.9h-1.8zM167.2 131.2h.1M167.6 131.2l-.4 .3M168.7 131.2l-1.5 1.4M169 138.7l-1.3 1.4M169 134.2l-1.8 1.8M169 135.4l-1.8 1.7M169 136.5l-1.8 1.8M169 137.6l-1.8 1.8M169 132l-1.8 1.8"/>
<path d="M169 133.1l-1.8 1.8M169 139.9l-.2 .2M170.5 131.2h1.8v8.9h-1.8zM171 131.2l-.5 .4M172.1 131.2l-1.6 1.5M172.3 132.1l-1.8 1.8M172.3 133.2l-1.8 1.8M172.3 134.3l-1.8 1.8M172.3 135.5l-1.8 1.8M172.3 136.6l-1.8 1.8M172.3 137.7l-1.8 1.8M172.3 138.9l-1.2 1.2"/>
<path d="M172.3 140l-.1 .1M172.5 131.2h.1M172.8 131.2h5.9M177.8 132.1v1.2M177.8 138.3v.9M35 153.7v11.7M64 140.1h.1M64.3 140.1h5.9M82.2 153.7v11.7M117.8 140.1h.1M118.1 140.1h5.9M133.4 153.7v11.7"/>
<path d="M172.5 140.1h.1M172.8 140.1h5.9M34.1 166.3h4.8M39.2 161.8h.1M39.2 161.8h1.8v9h-1.8zM39.2 166.3h.1M39.8 161.8l-.6 .6M40.1 170.8h.1M40.1 171.1v4.2M41 161.8l-1.8 1.8M41 169.7l-1.1 1.1M41 165.2l-1.8 1.8"/>
<path d="M41 166.3l-1.8 1.8M41 162.9l-1.8 1.8M41 164l-1.8 1.8M41 167.4l-1.8 1.8M41 168.6l-1.8 1.7M41 174.3h1.5M42.5 161.8h.1M42.5 161.8h1.8v9h-1.8zM43.2 161.8l-.7 .8M43.4 170.8h.1M43.4 171.1v4.2M43.4 174.3h.9"/>
<path d="M44.3 165.3l-1.8 1.8M44.3 166.4l-1.8 1.8M44.3 161.9l-1.8 1.8M44.3 163l-1.8 1.8M44.3 164.1l-1.8 1.8M44.3 167.5l-1.8 1.8M44.3 168.7l-1.8 1.8M44.3 169.8l-1 1M45.8 161.8h.1M45.8 161.8h1.8v9h-1.8zM46.6 161.8l-.8 .9M47.6 169.9l-.9 .9"/>
<path d="M47.6 164.3l-1.8 1.8M47.6 165.4l-1.8 1.8M47.6 168.8l-1.8 1.8M47.6 162l-1.8 1.8M47.6 163.1l-1.8 1.8M47.6 166.5l-1.8 1.8M47.6 167.7l-1.8 1.7M49.1 161.8h.1M49.1 161.8h1.8v9h-1.8zM50 161.8l-.9 1M50.9 170l-.8 .8M50.9 164.4l-1.8 1.8"/>
<path d="M50.9 162.1l-1.8 1.8M50.9 163.3l-1.8 1.7M50.9 165.5l-1.8 1.8M50.9 166.6l-1.8 1.8M50.9 167.8l-1.8 1.8M50.9 168.9l-1.8 1.8M52.4 161.8h.1M52.4 161.8h1.8v9h-1.8zM53.4 161.8l-1 1.1M54.2 170.2l-.7 .6M54.2 164.5l-1.8 1.8M54.2 165.6l-1.8 1.8"/>
<path d="M54.2 166.8l-1.8 1.8M54.2 167.9l-1.8 1.8M54.2 162.2l-1.8 1.8M54.2 163.4l-1.8 1.8M54.2 169l-1.8 1.8M55.6 161.8h.1M55.6 161.8h1.8v9h-1.8zM55.7 161.8l-.1 .1M56.8 161.8l-1.2 1.2M57.4 169.1l-1.6 1.7M57.4 170.3l-.5 .5M57.4 162.4l-1.8 1.8"/>
<path d="M57.4 163.5l-1.8 1.8M57.4 164.6l-1.8 1.8M57.4 165.8l-1.8 1.7M57.4 166.9l-1.8 1.8M57.4 168l-1.8 1.8M58.9 161.8h.1M58.9 161.8h1.8v9h-1.8zM59.1 161.8l-.2 .2M60.2 161.8l-1.3 1.3M60.7 169.3l-1.5 1.5M60.7 170.4l-.4 .4M60.7 162.5l-1.8 1.8"/>
<path d="M60.7 163.6l-1.8 1.8M60.7 164.7l-1.8 1.8M60.7 165.9l-1.8 1.8M60.7 167l-1.8 1.8M60.7 168.1l-1.8 1.8M62.2 161.8h.1M62.2 161.8h1.8v9h-1.8zM62.5 161.8l-.3 .3M63.6 161.8l-1.4 1.5M64 169.4l-1.4 1.4M64 170.5l-.3 .3M64 162.6l-1.8 1.8"/>
<path d="M64 163.7l-1.8 1.8M64 164.9l-1.8 1.7M64 166l-1.8 1.8M64 167.1l-1.8 1.8M64 168.2l-1.8 1.8M81.2 166.3h4.9M86.4 161.8h.1M86.4 161.8h1.8v9h-1.8zM86.4 166.3h.1M87 161.8l-.6 .6M87.3 170.8h.1M87.3 171.1v4.2"/>
<path d="M88.1 161.8l-1.7 1.8M88.2 167.4l-1.8 1.8M88.2 166.3l-1.8 1.8M88.2 168.6l-1.8 1.7M88.2 162.9l-1.8 1.8M88.2 164l-1.8 1.8M88.2 165.2l-1.8 1.8M88.2 169.7l-1.1 1.1M88.2 174.3h1.4M89.7 161.8h.1M89.7 161.8h1.8v9h-1.8zM90.4 161.8l-.7 .8"/>
<path d="M90.6 170.8h.1M90.6 174.3h.9M90.6 171.1v4.2M91.5 169.8l-1 1M91.5 164.1l-1.8 1.8M91.5 165.3l-1.8 1.8M91.5 168.7l-1.8 1.8M91.5 161.9l-1.8 1.8M91.5 163l-1.8 1.8M91.5 166.4l-1.8 1.8M91.5 167.5l-1.8 1.8M93 161.8h.1"/>
<path d="M93 161.8h1.8v9h-1.8zM93.8 161.8l-.8 .9M94.8 169.9l-.9 .9M94.8 168.8l-1.8 1.8M94.8 162l-1.8 1.8M94.8 163.1l-1.8 1.8M94.8 164.3l-1.8 1.8M94.8 165.4l-1.8 1.8M94.8 166.5l-1.8 1.8M94.8 167.7l-1.8 1.7M96.2 161.8h.1M96.2 161.8h1.8v9h-1.8z"/>
<path d="M97.2 161.8l-1 1M98 164.4l-1.8 1.8M98 168.9l-1.8 1.8M98 167.8l-1.8 1.8M98 162.1l-1.8 1.8M98 163.3l-1.8 1.7M98 165.5l-1.8 1.8M98 166.6l-1.8 1.8M98 170l-.7 .8M99.5 161.8h.1M99.5 161.8h1.8v9h-1.8zM100.6 161.8l-1.1 1.1"/>
<path d="M101.3 169l-1.7 1.8M101.3 170.2l-.6 .6M101.3 165.6l-1.8 1.8M101.3 166.8l-1.8 1.8M101.3 167.9l-1.8 1.8M101.3 162.2l-1.8 1.8M101.3 163.4l-1.8 1.8M101.3 164.5l-1.8 1.8M102.8 161.8h.1M102.8 161.8h1.8v9h-1.8zM102.9 161.8l-.1 .1M104 161.8l-1.2 1.2"/>
<path d="M104.6 162.4l-1.8 1.8M104.6 163.5l-1.8 1.8M104.6 164.6l-1.8 1.8M104.6 165.8l-1.8 1.7M104.6 166.9l-1.8 1.8M104.6 168l-1.8 1.8M104.6 169.1l-1.6 1.7M104.6 170.3l-.5 .5M106.1 161.8h.1M106.1 161.8h1.8v9h-1.8zM106.3 161.8l-.2 .2M107.4 161.8l-1.3 1.3"/>
<path d="M107.9 169.3l-1.5 1.5M107.9 170.4l-.4 .4M107.9 162.5l-1.8 1.8M107.9 163.6l-1.8 1.8M107.9 164.7l-1.8 1.8M107.9 165.9l-1.8 1.8M107.9 167l-1.8 1.8M107.9 168.1l-1.8 1.8M109.4 161.8h1.8v9h-1.8zM109.4 161.8h.1M109.7 161.8l-.3 .3M110.8 161.8l-1.4 1.5"/>
<path d="M111.2 169.4l-1.4 1.4M111.2 162.6l-1.8 1.8M111.2 163.7l-1.8 1.8M111.2 164.9l-1.8 1.7M111.2 166l-1.8 1.8M111.2 167.1l-1.8 1.8M111.2 168.2l-1.8 1.8M111.2 170.5l-.3 .3M112.7 161.8h.1M112.7 161.8h1.8v9h-1.8zM112.8 161.8l-.1 .2M114 161.8l-1.3 1.3"/>
<path d="M114.5 162.5l-1.8 1.8M114.5 163.6l-1.8 1.8M114.5 164.7l-1.8 1.8M114.5 165.9l-1.8 1.8M114.5 167l-1.8 1.8M114.5 168.1l-1.8 1.8M114.5 169.3l-1.6 1.5M114.5 170.4l-.4 .4M116 161.8h1.8v9h-1.8zM116 161.8h.1M116.2 161.8l-.2 .3M117.4 161.8l-1.4 1.5"/>
<path d="M117.8 170.5l-.3 .3M117.8 169.4l-1.5 1.4M117.8 162.6l-1.8 1.8M117.8 163.7l-1.8 1.8M117.8 164.9l-1.8 1.7M117.8 166l-1.8 1.8M117.8 167.1l-1.8 1.8M117.8 168.2l-1.8 1.8M132.5 166.3h4.9M137.7 161.8h.1M137.7 161.8h1.8v9h-1.8zM137.7 166.3h.1"/>
<path d="M138.3 161.8l-.6 .6M138.6 170.8h.1M138.6 171.1v4.2M139.4 161.8l-1.7 1.8M139.5 164l-1.8 1.8M139.5 162.9l-1.8 1.8M139.5 165.2l-1.8 1.8M139.5 166.3l-1.8 1.8M139.5 167.4l-1.8 1.8M139.5 168.6l-1.8 1.7M139.5 169.7l-1.1 1.1M139.5 174.3h1.4"/>
<path d="M141 161.8h.1M141 161.8h1.8v9h-1.8zM141.7 161.8l-.7 .8M141.9 170.8h.1M141.9 174.3h.9M141.9 171.1v4.2M142.8 164.1l-1.8 1.8M142.8 161.9l-1.8 1.8M142.8 163l-1.8 1.8M142.8 165.3l-1.8 1.8M142.8 166.4l-1.8 1.8M142.8 167.5l-1.8 1.8"/>
<path d="M142.8 168.7l-1.8 1.8M142.8 169.8l-1 1M144.2 161.8h.1M144.2 161.8h1.8v9h-1.8zM145.1 161.8l-.9 .9M146 164.3l-1.8 1.8M146 165.4l-1.8 1.8M146 166.5l-1.8 1.8M146 167.7l-1.8 1.7M146 168.8l-1.8 1.8M146 162l-1.8 1.8M146 163.1l-1.8 1.8"/>
<path d="M146 169.9l-.8 .9M147.5 161.8h.1M147.5 161.8h1.8v9h-1.8zM148.5 161.8l-1 1M149.3 162.1l-1.8 1.8M149.3 163.3l-1.8 1.7M149.3 164.4l-1.8 1.8M149.3 165.5l-1.8 1.8M149.3 166.6l-1.8 1.8M149.3 167.8l-1.8 1.8M149.3 168.9l-1.8 1.8M149.3 170l-.7 .8"/>
<path d="M150.8 161.8h.1M150.8 161.8h1.8v9h-1.8zM151.9 161.8l-1.1 1.1M152.6 169l-1.8 1.8M152.6 170.2l-.6 .6M152.6 166.8l-1.8 1.8M152.6 167.9l-1.8 1.8M152.6 164.5l-1.8 1.8M152.6 165.6l-1.8 1.8M152.6 162.2l-1.8 1.8M152.6 163.4l-1.8 1.8M154.1 161.8h.1"/>
<path d="M154.1 161.8h1.8v9h-1.8zM154.2 161.8l-.1 .1M155.3 161.8l-1.2 1.2M155.9 163.5l-1.8 1.8M155.9 164.6l-1.8 1.8M155.9 165.8l-1.8 1.7M155.9 166.9l-1.8 1.8M155.9 168l-1.8 1.8M155.9 162.4l-1.8 1.8M155.9 169.1l-1.7 1.7M155.9 170.3l-.5 .5M157.4 161.8h.1"/>
<path d="M157.4 161.8h1.8v9h-1.8zM157.6 161.8l-.2 .2M158.7 161.8l-1.3 1.3M159.2 165.9l-1.8 1.8M159.2 167l-1.8 1.8M159.2 162.5l-1.8 1.8M159.2 163.6l-1.8 1.8M159.2 164.7l-1.8 1.8M159.2 168.1l-1.8 1.8M159.2 169.3l-1.5 1.5M159.2 170.4l-.4 .4M160.7 161.8h.1"/>
<path d="M160.7 161.8h1.8v9h-1.8zM161 161.8l-.3 .3M161.7 161.8l-1 1.1M162.1 161.8l-1.4 1.5M162.5 170.2l-.7 .6M162.5 169l-1.8 1.8M162.5 165.6l-1.8 1.8M162.5 166.8l-1.8 1.8M162.5 167.9l-1.8 1.8M162.5 162.2l-1.8 1.8M162.5 163.4l-1.8 1.8M162.5 164.5l-1.8 1.8"/>
<path d="M162.5 170.5l-.3 .3M162.5 162.6l-1.8 1.8M162.5 163.7l-1.8 1.8M162.5 164.9l-1.8 1.7M162.5 166l-1.8 1.8M162.5 167.1l-1.8 1.8M162.5 168.2l-1.8 1.8M162.5 169.4l-1.4 1.4M164 161.8h1.8v9h-1.8zM164 161.8h.1M164 161.8v.1M165.1 161.8l-1.1 1.2"/>
<path d="M165.8 162.4l-1.8 1.8M165.8 163.5l-1.8 1.8M165.8 164.6l-1.8 1.8M165.8 165.8l-1.8 1.7M165.8 166.9l-1.8 1.8M165.8 168l-1.8 1.8M165.8 169.1l-1.7 1.7M165.8 170.3l-.6 .5M167.2 161.8h1.8v9h-1.8zM167.2 161.8h.1M167.4 161.8l-.2 .2M168.6 161.8l-1.4 1.3"/>
<path d="M169 164.7l-1.8 1.8M169 162.5l-1.8 1.8M169 163.6l-1.8 1.8M169 165.9l-1.8 1.8M169 167l-1.8 1.8M169 168.1l-1.8 1.8M169 169.3l-1.5 1.5M169 170.4l-.4 .4M170.5 161.8h1.8v9h-1.8zM170.5 161.8h.1M170.8 161.8l-.3 .3M172 161.8l-1.5 1.5"/>
<path d="M172.3 169.4l-1.4 1.4M172.3 170.5l-.3 .3M172.3 162.6l-1.8 1.8M172.3 163.7l-1.8 1.8M172.3 164.9l-1.8 1.7M172.3 166l-1.8 1.8M172.3 167.1l-1.8 1.8M172.3 168.2l-1.8 1.8"/>
</g>
<g fill="none" stroke="#3a54a4" stroke-width=".2">
<path d="M134.4 59.8l.2 .9h-.3zM137.7 50.2l.9 .2-.9 .2zM140.7 50.4h.1M140.7 50.4l.9-.2v.4zM181.1 55.3l.2 .9h-.3zM181 63.4h.3l-.2 .9zM181.1 64.3h.1M82.4 87.7h.3l-.1 .9zM82.6 88.6h.1M134.3 87.7h.3l-.2 .9zM134.4 88.6h.1M139.6 99.7l1-.1v.3z"/>
<path d="M141.9 99.6l1 .1-1 .2zM142.9 99.7h.1M35 135.6l.1 .9h-.3zM38.3 125.1l.9 .2-.9 .1zM41 125.3h.1M41 125.3l.9-.2v.3zM69.2 139.2h.3l-.2 .9zM69.3 131.2l.2 .9h-.3zM82.2 135.6l.1 .9h-.3zM85.5 125.1l.9 .2-.9 .1zM88.2 125.3h.1M88.2 125.3l.9-.2v.3z"/>
<path d="M123 139.2h.3l-.2 .9zM123.1 131.2l.2 .9h-.3zM133.4 135.6l.2 .9h-.3zM136.8 125.1l.9 .2-.9 .1zM139.5 125.3h.1M139.5 125.3l.9-.2v.3zM177.7 139.2h.3l-.2 .9zM177.8 131.2l.2 .9h-.3zM69.3 140.1h.1M123.1 140.1h.1M177.8 140.1h.1M34.8 165.4h.3l-.1 .9z"/>
<path d="M35 166.3h.1M40.1 174.3l.9-.1v.3zM42.5 174.2l.9 .1-.9 .2zM43.4 174.3h.1M82 165.4h.3l-.1 .9zM82.2 166.3h.1M87.3 174.3l.9-.1v.3zM89.6 174.2l1 .1-1 .2zM90.6 174.3h.1M133.3 165.4h.3l-.2 .9zM133.4 166.3h.1M138.6 174.3l.9-.1v.3z"/>
<path d="M140.9 174.2l1 .1-1 .2zM141.9 174.3h.1"/>
</g>
<g fill="#000">
<path d="M136.7 50.4h1zM137.7 50.2l.9 .2-.9 .2zM141.6 50.4h.9zM140.7 50.4l.9-.2v.4zM181.1 55.3l.2 .9h-.3zM181.1 56.2v1.2zM134.4 59.8l.2 .9h-.3zM181 63.4h.3l-.2 .9zM181.1 62.1v1.3zM82.4 87.7h.3l-.1 .9zM134.3 87.7h.3l-.2 .9zM140.6 99.7h1.3z"/>
<path d="M139.6 99.7l1-.1v.3zM141.9 99.6l1 .1-1 .2zM142.9 99.7h.9zM35 135.6l.1 .9h-.3zM38.3 125.1l.9 .2-.9 .1zM41 125.3l.9-.2v.3zM69.3 131.2l.2 .9h-.3zM69.2 139.2h.3l-.2 .9zM82.2 135.6l.1 .9h-.3zM85.5 125.1l.9 .2-.9 .1zM88.2 125.3l.9-.2v.3zM123.1 131.2l.2 .9h-.3z"/>
<path d="M123 139.2h.3l-.2 .9zM133.4 135.6l.2 .9h-.3zM136.8 125.1l.9 .2-.9 .1zM139.5 125.3l.9-.2v.3zM177.8 131.2l.2 .9h-.3zM177.7 139.2h.3l-.2 .9zM34.8 165.4h.3l-.1 .9zM40.1 174.3l.9-.1v.3zM42.5 174.2l.9 .1-.9 .2zM82 165.4h.3l-.1 .9zM87.3 174.3l.9-.1v.3zM89.6 174.2l1 .1-1 .2z"/>
<path d="M133.3 165.4h.3l-.2 .9zM138.6 174.3l.9-.1v.3zM140.9 174.2l1 .1-1 .2z"/>
</g>
<g fill="#000">
<path d="M137.7 50.2l.9 .2-.9 .2zM140.7 50.4l.9-.2v.4zM181.1 55.3l.2 .9h-.3zM134.4 59.8l.2 .9h-.3zM181 63.4h.3l-.2 .9zM134.3 87.7h.3l-.2 .9zM139.6 99.7l1-.1v.3zM141.9 99.6l1 .1-1 .2zM35 135.6l.1 .9h-.3zM38.3 125.1l.9 .2-.9 .1zM41 125.3l.9-.2v.3zM69.3 131.2l.2 .9h-.3z"/>
<path d="M69.2 139.2h.3l-.2 .9zM82.2 135.6l.1 .9h-.3zM85.5 125.1l.9 .2-.9 .1zM88.2 125.3l.9-.2v.3zM123.1 131.2l.2 .9h-.3zM123 139.2h.3l-.2 .9zM133.4 135.6l.2 .9h-.3zM136.8 125.1l.9 .2-.9 .1zM139.5 125.3l.9-.2v.3zM177.8 131.2l.2 .9h-.3zM177.7 139.2h.3l-.2 .9zM34.8 165.4h.3l-.1 .9z"/>
<path d="M40.1 174.3l.9-.1v.3zM42.5 174.2l.9 .1-.9 .2zM82 165.4h.3l-.1 .9zM87.3 174.3l.9-.1v.3zM89.6 174.2l1 .1-1 .2zM133.3 165.4h.3l-.2 .9zM138.6 174.3l.9-.1v.3zM140.9 174.2l1 .1-1 .2z"/>
</g>
<text font-size="5.6" x="159.1" y="16.4">Land Patterns</text>
<text font-size="4.9" x="149.9" y="24">Vishay Dale Thin Film</text>
<text font-size="3.5" fill="#007ec4" x="42" y="21.9">www.vishay.com</text>
<text font-size="3.2" x="18.9" y="32.1">Surface-Mount Networks High Density SSOP, TSOP (VSSR, VTSR Series)</text>
<g font-size="2.8">
<text x="37.8" y="43">SSOP MO-137</text>
<text x="37.7" y="117.1">TSSOP MO-153</text>
<text x="18.9" y="263.3">Revision: 24-Aug-2021</text>
<text x="107.2" y="263.6">5</text>
<text x="163.6" y="263.3">Document Number: 60119</text>
<text x="74.2" y="267.1">For technical questions, contact: thinfilm@vishay.com</text>
<text x="26.5" y="271">THIS DOCUMENT IS SUBJECT TO CHANGE WITHOUT NOTICE. THE PRODUCTS DESCRIBED HEREIN AND THIS DOCUMENT</text>
<text x="50.9" y="273.8">ARE SUBJECT TO SPECIFIC DISCLAIMERS, SET FORTH AT www.vishay.com/doc?91000</text>
</g>
<g font-size="2.1">
<text x="37.8" y="46.9">OSOP-16, VSSR-16</text>
<text x="85.3" y="46.9">OSOP-20, VSSR-20</text>
<text x="137.1" y="46.9">OSOP-24, VSSR-24, HD-CSO-24</text>
<text x="43.6" y="50.9">0.016 (0.406)</text>
<text x="91.5" y="51.1">0.016 (0.406)</text>
<text x="143.4" y="51.1">0.016 (0.406)</text>
<text x="66.8" y="59.6">0.070</text>
<text x="120" y="59.6">0.070</text>
<text x="178.6" y="59.6">0.070</text>
<text x="66.1" y="61.7">(1.778)</text>
<text x="119.3" y="61.7">(1.778)</text>
<text x="177.9" y="61.7">(1.778)</text>
<text x="32" y="75">(5.690)</text>
<text x="32.7" y="72.9">0.224</text>
<text x="79.2" y="75">(5.690)</text>
<text x="80" y="72.9">0.224</text>
<text x="131.5" y="75">(5.690)</text>
<text x="132.2" y="72.9">0.224</text>
<text x="44.9" y="100.2">0.025 (0.635)</text>
<text x="92.8" y="100.3">0.025 (0.635)</text>
<text x="144.8" y="100.6">0.025 (0.635)</text>
<text x="37.8" y="121">VTSR-16</text>
<text x="85" y="121">VTSR-20</text>
<text x="136.2" y="121">VTSR-24</text>
<text x="43.3" y="126.1">0.014 (0.356)</text>
<text x="90.5" y="126.1">0.014 (0.356)</text>
<text x="142.1" y="126.1">0.014 (0.356)</text>
<text x="66.6" y="137.5">(1.778)</text>
<text x="67" y="135.4">0.070</text>
<text x="119.9" y="137.5">(1.778)</text>
<text x="120.3" y="135.4">0.070</text>
<text x="174.6" y="137.5">(1.778)</text>
<text x="174.9" y="135.4">0.070</text>
<text x="31.6" y="152.8">(6.096)</text>
<text x="32" y="150.7">0.240</text>
<text x="79.6" y="152.8">(6.096)</text>
<text x="79.9" y="150.7">0.240</text>
<text x="130.4" y="152.8">(6.096)</text>
<text x="130.7" y="150.7">0.240</text>
<text x="44.7" y="175.2">0.0256 (0.650)</text>
<text x="92.4" y="175.2">0.0256 (0.650)</text>
<text x="143.9" y="175.2">0.0256 (0.650)</text>
</g>
</svg>
